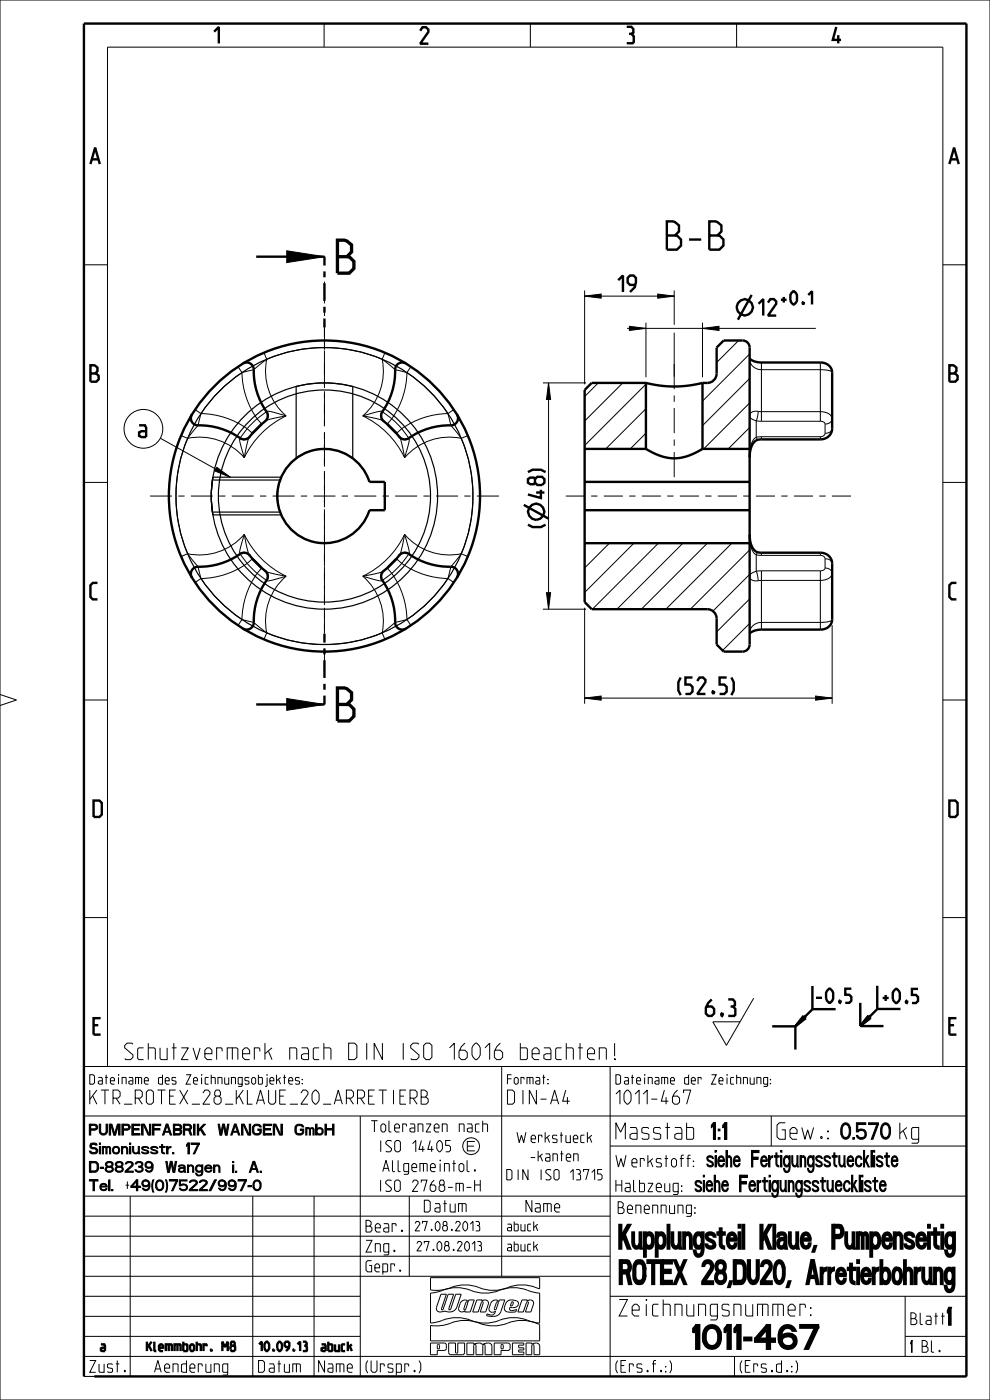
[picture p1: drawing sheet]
<svg xmlns="http://www.w3.org/2000/svg" width="210mm" height="297mm" viewBox="0 0 210 297" stroke-linecap="round" stroke-linejoin="round" font-family="sans-serif">
<path d="M60.8 53.2l8 1.3-8 1.2zM46 99.1l2.8 2.1-3.2-1.3zM60.8 148.2l8 1.2-8 1.3zM67.4 239.3a.77 .77 0 0 1 1 .2 .77 .77 0 0 1-.1 1.1 .77 .77 0 0 1-1-.1v-.2a.56 .56 0 0 0 .8 .2 .56 .56 0 0 0 0-.9 .56 .56 0 0 0-.8 .2zM69.2 239.4h1.4v.3h-1.4zM27.8 251.6h1.9v.3h-1.9zM30.4 250.4l.5-.1v.2a.55 .55 0 0 0-.5 .8 .55 .55 0 0 0 .9 .1l.2-.4h.3a.82 .82 0 0 1-1.1 .8 .82 .82 0 0 1-.3-1.4zM30.9 250.3a1.19 1.19 0 0 1 .9 1.2 1.19 1.19 0 0 1-.9 1.1l-.5-.2-.2-.3h.2a.7 .7 0 0 0 1 .1 .7 .7 0 0 0 .2-.9l-.3-.6-.4-.2zM38 247.2l.7-.1 .5 .3 .2 1.3-.3-.1-.1-1.2-.6-.1-.6 .2zM38 247.8l1.1-.1v.2h-.8l-.2 .3a.52 .52 0 0 0 .5 .4 .52 .52 0 0 0 .5-.5 .59 .59 0 0 1-.8 .6 .59 .59 0 0 1-.3-.9zM49.8 238.5h.3l.8 2.3h-.3z" fill="#000"/>
<g fill="none" stroke="#000" stroke-width=".21">
<path d="M0 0h210v297h-210zM68.8 5v5M112.5 5v5M156.3 5v5M17.8 56.2h5M60.8 53.2l8 1.3-8 1.2zM200 56.2h5M68.8 69.5v2M68.8 72.8v1.4M68.8 75.5v4.1M156.7 72.2l-4.7 4.7M159 75.1l-10 10"/>
<path d="M34 93l14.8 8.2M46 99.1l2.8 2.1-3.2-1.3zM68.8 81v1.3M68.8 83.7v4M68.8 89.1v1.3M68.8 91.8v4.1M68.8 97.2v1.4M68.8 99.9v4.1M126.9 81.2l-2.9 2.9M132.1 81.2l-8.1 8.1M137 81.5l-13 13M137 86.7l-8.5 8.5"/>
<path d="M137 91.9l-3.3 3.3M159 80.3l-10 10M159 85.5l-9.7 9.7M159 90.7l-4.5 4.5M17.8 102.3h5M68.8 105.3v1.4M68.8 108v4.1M68.8 113.5v1.3M68.8 116.2v4M124.1 115.2l-.1 .1M129.3 115.2l-5.3 5.3M134.5 115.2l-10.5 10.5"/>
<path d="M139.7 115.2l-14 14M144.9 115.2l-14 14M150.1 115.2l-14 14M155.2 115.2l-14 14M159 116.7l-12.6 12.5M200 102.3h5M68.8 121.6v1.3M68.8 124.3v4.1M68.8 129.7v1.4M68.8 132.4v2M159 121.9l-7.8 7.7M159 127.1l-7 7"/>
<path d="M159 132.2l-5.7 5.8M0 147.3l3.5 1.2-3.5 1.2M17.8 148.5h5M60.8 148.2l8 1.2-8 1.3zM200 148.5h5M17.8 194.7h5M200 194.7h5M159.9 211.8l-5.8 10-2.9-5h5.8M17.8 226.3h187.2v65.7h-187.2zM17.8 236.8h187.2M22.8 226.2v-216.2h177.2v216.2M49.8 238.5h.3l.8 2.3h-.3z"/>
<path d="M51.3 238.5h.2v2.3h-.2zM67.4 239.3a.77 .77 0 0 1 1 .2 .77 .77 0 0 1-.1 1.1 .77 .77 0 0 1-1-.1v-.2a.56 .56 0 0 0 .8 .2 .56 .56 0 0 0 0-.9 .56 .56 0 0 0-.8 .2zM68.9 238.5h.3v2.3h-.3zM69.2 239.4h1.4v.3h-1.4zM70.6 238.5h.2v2.3h-.2zM76.4 236.8v55.2M106.4 226.3v44.5M129.4 226.3v65.7M163.6 236.8v6.3M175.6 239.9h.1l-.1 .3zM17.8 253.8h187.2M17.8 258h111.6"/>
<path d="M27.6 253.8v38.2M27.8 251.6h1.9v.3h-1.9zM30.4 250.4l.5-.1v.2a.55 .55 0 0 0-.5 .8 .55 .55 0 0 0 .9 .1l.2-.4h.3a.82 .82 0 0 1-1.1 .8 .82 .82 0 0 1-.3-1.4zM30.9 250.3a1.19 1.19 0 0 1 .9 1.2 1.19 1.19 0 0 1-.9 1.1l-.5-.2-.2-.3h.2a.7 .7 0 0 0 1 .1 .7 .7 0 0 0 .2-.9l-.3-.6-.4-.2zM38 247.2l.7-.1 .5 .3 .2 1.3-.3-.1-.1-1.2-.6-.1-.6 .2zM38 247.8l1.1-.1v.2h-.8l-.2 .3a.52 .52 0 0 0 .5 .4 .52 .52 0 0 0 .5-.5 .59 .59 0 0 1-.8 .6 .59 .59 0 0 1-.3-.9zM53.6 253.8v38.2M66.6 253.8v38.2M80.8 242v2.4M83 242.1l-.1-.1h-.7l-.4 .3v.3l1.2 1.1v.3l-.3 .4h-.7l-.2-.2M84.1 242h.5l.3 .3v1.7l-.3 .4h-.5l-.4-.4v-1.7zM86.8 253.8v17"/>
<path d="M87.5 242.6l.7-.6v2.4M89.4 242l-.5 1.8h1.2M89.7 243.2v1.2M91.3 242l-.5 1.8h1.2M91.6 243.2v1.2M93.2 242h.1l.5 .6v1.1l-.5 .7h-.1l-.6-.7v-1.1zM95.6 242h-1.1v1h.7l.4 .3v.7l-.4 .4h-.7M99.1 243.2h1.4M100.7 242.2h-1.6v2h1.6M129.4 243.1h75.6M141 251v1.6l.2 .2h.9v-1.8M142.4 246.1l.4-.3h.3l.4 .3v1.1l-.4 .4h-.3l-.4-.4z"/>
<path d="M143.9 252.8h-.9l-.2-.2v-1.4l.2-.2h.9v2.2l-.2 .2h-.9M144.2 245.8h.8M144.6 252.6h.1l-.1 .2zM144.6 251.6h.1l-.1 .1zM145 245.1h-.3l-.2 .1v2.4M145.6 245.8h.9M146.5 245.1h-.4l-.2 .1v2.4M147.1 247.4h.1l-.1 .2zM147.1 246.3h.1l-.1 .2zM175.6 241.4h.1l-.1 .3zM17.8 262.3h111.6M17.8 266.5h111.6"/>
<path d="M17.8 270.8h111.6M17.8 275h58.6M17.8 279.3h58.6M91.3 271h23.2v2.4a8.8 8.8 0 0 0-7.6 0 8.6 8.6 0 0 1-6-.5 9.3 9.3 0 0 0-6.5 .6l-1.8 .3-1.3-.1zM91.3 274.3l1.1-.1a12 12 0 0 1 6-.9l.7 .2a8.8 8.8 0 0 0 7.6 0 8.9 8.9 0 0 1 6.2 .6l1.6 .2v6.4l-1.1-.2a12 12 0 0 0-6-.8l-.7 .1a8.8 8.8 0 0 1-7.6 0 8.9 8.9 0 0 0-6.2 .6l-1.6 .3zM93.5 274.6h1.2l-1.1 3.1 .2 .2 .2-.1 1.1-3.2h1.1l-1 3 .1 .3 .3-.2 1.1-3.1h1.1l-.9 2.7a1.77 1.77 0 0 1-2.5 .8 1.18 1.18 0 0 1-1.8-.5zM97.8 276.2a.95 .95 0 0 1 1.5-.1l.2-.3h1.1l-.9 2.5h-1.1l.1-.2a.79 .79 0 0 1-.9 .2 .79 .79 0 0 1-.5-.8zM98.9 276.2l.3 .2-.4 1.3-.3 .2-.1-.3zM101.1 275.8h1.2l-.1 .2a.78 .78 0 0 1 .9-.2 .78 .78 0 0 1 .5 .8l-.6 1.7h-1.1l.6-1.9-.2-.2-.2 .1-.7 2h-1.1zM102.5 276.4h.1M104.3 276.2a.95 .95 0 0 1 1.5-.1l.1-.3h1.2l-.8 2.4a2.09 2.09 0 0 1-2.7 1l-.4-.1 .1-.4a1.07 1.07 0 0 0 1.8-.5 .79 .79 0 0 1-.9 .2 .79 .79 0 0 1-.5-.9zM105.4 276.2l.3 .2-.4 1.3-.3 .2-.1-.3z"/>
<path d="M107.4 276.3a1.88 1.88 0 0 1 2.5 0 1.03 1.03 0 0 1-1.4 1.1h-.4v.1a.58 .58 0 0 0 .3 .6 .58 .58 0 0 0 .7-.1l.5-.2-.2 .5a2.56 2.56 0 0 1-2.3-.3l-.1-.7zM108.6 276.2l.3 .1-.1 .5-.5 .2zM110.7 275.8h1.2l-.1 .2a.78 .78 0 0 1 .9-.2 .78 .78 0 0 1 .5 .8l-.6 1.7h-1.2l.7-1.9-.2-.2-.2 .1-.7 2h-1.2zM129.4 275h75.6M192 275v12.8M199.7 279.2h.7M17.8 283.5h58.6M17.8 287.8h187.2M91.3 284.9l3.1 .1 .3 .4-.1 .9-.4 .2h-1.4v.9h-1.5zM91.3 281.2a8.9 8.9 0 0 0 5-.8 8.6 8.6 0 0 1 6.1 .6 8.6 8.6 0 0 0 6-.6 8.8 8.8 0 0 1 6.1 .6v3.5h-23.2zM92.8 285.3l.4 .1v.5a.24 .24 0 0 1-.2 .3 .24 .24 0 0 1-.2-.3zM95.2 284.9h1.4v2a.24 .24 0 0 0 .3 .2 .24 .24 0 0 0 .2-.2v-2h1.5v2l-.1 .3-.4 .2-2.7-.1-.2-.4z"/>
<path d="M99 284.9h1.5v.3a1.61 1.61 0 0 1 1.8 0l1-.3a.79 .79 0 0 1 1 .7v1.8h-1.4v-1.9a.24 .24 0 0 0-.2-.3 .24 .24 0 0 0-.3 .3v1.9h-1.4v-1.9a.24 .24 0 0 0-.3-.3 .24 .24 0 0 0-.2 .3v1.9h-1.5zM104.8 284.9l3.2 .1 .2 .4-.1 .9-.4 .2h-1.4v.9h-1.5zM106.4 285.3l.3 .1 .1 .5-.2 .3-.3-.3zM108.7 284.9h2.4v.5h-1.1v.5h1.1v.5h-1.1v.4h1.1v.6h-2.4zM111.6 284.9h1.2v.2l.6-.2a.77 .77 0 0 1 1.1 .7v1.8h-1.2v-1.9l-.3-.3-.2 .3v1.9h-1.2zM155.8 287.8v4.2M192 283.5h13M199.2 286.5l.2 .1v.2l-.2-.2z"/>
<circle cx="30.4" cy="91" r="4.1"/>
<circle cx="99.9" cy="243.2" r="1.79"/>
</g>
<path d="M71.6 54.5h2l1-1v-1.5l-1-.9-.5-.1h-1.5v7h2.5l1-1v-1.5l-1-1h-.5M71.6 149.4h2l1-1v-1.5l-1-.8-.5-.2h-1.5v7h2.5l1-1v-1.5l-1-1h-.5" fill="none" stroke="#000" stroke-width=".7" stroke-linecap="butt"/>
<g fill="none" stroke="#000" stroke-width=".51">
<path d="M54.3 54.5h14.5v1.8M68.8 57.6v1.2M68.8 60.1v3.7M68.8 65.1v1.2M68.8 67.6v1.9M159 76.1a3.6 3.6 0 0 0 2.5 .8h12.5a2.31 2.31 0 0 1 2.5 2.1M62 97.9a10 10 0 0 1 16.4 4.3h3.2v6h-3.2a10 10 0 0 1-14.9 5.5 10 10 0 0 1-1.5-15.8zM124 95.2h13M137 81.2h-11.5l-1.5 1.5v45l1.5 1.5h24.5a2 2 0 0 1 2 2v5.5l1.5 1.5h4a1.5 1.5 0 0 0 1.5-1.5v-63a1.5 1.5 0 0 0-1.5-1.5h-4l-1.5 1.5v5.5a2 2 0 0 1-2 2h-1M137 81.2a24 24 0 0 0 12 0M137 95.2a10 10 0 0 0 12 0M137 81.2v14"/>
<path d="M149 81.2v14M149 95.2h10M176.5 90.9a2.39 2.39 0 0 1-2.5 2.3h-12.5a2.36 2.36 0 0 0-2.4 2.5l-.1 1.3M124 115.2h35M124 108.2h35M124 102.2h35M159 113.4a3.6 3.6 0 0 0 1.7 3.8l13.3 .1a2.39 2.39 0 0 1 2.5 2.2M68.8 134.4v1.9M68.8 137.6v1.2M176.5 131.4a2.31 2.31 0 0 1-2.5 2.2h-12.5a3.6 3.6 0 0 0-2.5 .8M68.8 147.6v1.8h-14.5M68.8 140.1v3.7"/>
<path d="M68.8 145.1v1.2M163.8 217.7h4.9M168.7 217.7v5M170.4 215.5l.5 .5-2.2 1.7M170.4 215.5l-1.7 2.2M170.6 215.6l-1.9 2.1M170.8 215.9l-2.1 1.8M172.3 214.1l-3.6 3.6M182.5 212.7v5M182.5 217.7h4.9M184.2 215.4l.5 .6-2.2 1.7M184.2 215.5l-1.7 2.2"/>
<path d="M184.3 215.6l-1.8 2.1M184.6 215.8l-2.1 1.9M186.1 214.1l-3.6 3.6M17.8 292v-287h187.2v287h-185"/>
</g>
<path d="M51.4 238.5v2.3M69.1 238.5v2.3M70.7 238.5v2.3" fill="none" stroke="#000" stroke-width=".29"/>
<g fill="none" stroke="#000" stroke-width=".25">
<path d="M44.8 105.2l.2 2.8M45 108l.2 1.2zM45 102.4l-.2 2.8M45.2 101.2l-.2 1.2zM45.2 109.2h14.5M45.2 101.2h14.5M58.9 104.3v1.8M58.9 106.1h.1M58.9 104.3h.1M58.9 106.2l.3 1.7M59.2 102.5l-.3 1.8M59.2 107.9l.5 1.3z"/>
<path d="M59.7 101.2l-.5 1.3z"/>
<circle cx="68.8" cy="105.2" r="31.5"/>
<circle cx="68.8" cy="105.2" r="24"/>
<circle cx="68.8" cy="105.2" r="22.5"/>
</g>
<!-- layer: BEZUGSACHSEN -->
<g fill="none" stroke="#000" stroke-width=".21">
<path d="M68.8 59.7v4.7M68.8 65.7v1.3M68.8 68.4v4.6M68.8 74.4v1.3M68.8 77v4.7M143 77.2v5.4M68.8 83v1.3M68.8 85.7v4.6M68.8 91.7v1.3M68.8 94.3v4.7M143 83.9v1.3M143 86.6v5.3"/>
<path d="M143 93.2v1.4M143 95.9v5.3M31.8 105.2h4.7M37.8 105.2h1.4M40.5 105.2h4.6M46.5 105.2h1.3M49.2 105.2h4.6M55.2 105.2h1.3M57.8 105.2h4.7M63.8 105.2h1.4M66.5 105.2h4.7M68.8 100.3v1.4"/>
<path d="M68.8 103v4.6M68.8 109v1.3M68.8 111.6v4.7M68.8 117.6v1.4M72.5 105.2h1.3M75.2 105.2h4.6M81.2 105.2h1.3M83.8 105.2h4.7M89.8 105.2h1.4M92.5 105.2h4.7M98.5 105.2h1.3M101.2 105.2h4.6"/>
<path d="M68.8 120.3v4.6M68.8 126.3v1.3M68.8 128.9v4.7M68.8 134.9v1.4M68.8 137.6v4.6"/>
</g>
<path d="M62.8 97.2v-15.2a24 24 0 0 1 12 0v15.2a10 10 0 0 0-12 0" fill="none" stroke="#000" stroke-width=".25"/>
<!-- layer: BOHRUNGEN -->
<path d="M45.1 101.8h14.3a10 10 0 0 0 0 6.8h-14.3a24 24 0 0 1 0-6.8z" fill="none" stroke="#000" stroke-width=".25"/>
<!-- layer: RUNDUNGEN -->
<g fill="none" stroke="#000" stroke-width=".21">
<path d="M50.5 77.8l.8 1.2M51.3 79a17.5 17.5 0 0 0 3.2 9.8M51.3 79a31.5 31.5 0 0 0-8.7 8.7M56 74.8l.6 1.4M56.6 76.2a12.5 12.5 0 0 0 4.1 12M56.6 76.2a31.5 31.5 0 0 1 24.5 0M56.6 76.2l-2.8 2.2-2.5 .6M81.1 76.2l2.7 2.2 2.5 .6M81.1 76.2a12.5 12.5 0 0 1-4.1 12M81.6 74.8l-.5 1.4M86.3 79a31.5 31.5 0 0 1 8.7 8.7M86.3 79a17.5 17.5 0 0 1-3.2 9.8"/>
<path d="M87.2 77.8l-.9 1.2M159 76.2a2.4 2.4 0 0 0 2.5 2.2h12.5a2.89 2.89 0 0 1 2.5 .6M161.5 76.9v12.5M174 76.9v12.5M38.4 92.4l1.4 .6M39.8 93a12.5 12.5 0 0 1 12 4.1M39.8 93a31.5 31.5 0 0 0 0 24.5M41.4 86.9l1.2 .8M42.6 87.7a17.5 17.5 0 0 1 9.8 3.2M42.6 87.7l-.6 2.5-2.2 2.8M50.9 93h.1M50.9 93v1l.9 3.1"/>
<path d="M50.9 93l.2 .2a1.46 1.46 0 0 0 1.8-.4l-.5 1.2-.6 3.1M52.4 90.9l-1.5 2.1M52.4 90.9l1.2 1M54.5 88.8l-2.1 2.1M54.5 88.8l1 1.2M56.6 87.3a1.48 1.48 0 0 1-.2 2l1.3-.5 3-.6M56.6 87.3l-2.1 1.5M56.6 87.3h.9l3.2 .9M60.7 88.2a18.9 18.9 0 0 0-8.9 8.9M77 88.2a18.8 18.8 0 0 1 8.8 8.9M81 87.3l-.1 .2a1.46 1.46 0 0 0 .4 1.8l-1.3-.5-3-.6M81 87.3h.1"/>
<path d="M81 87.3l2.1 1.5M81 87.3h-.9l-3.1 .9M83.1 88.8l2.1 2.1M83.1 88.8l-1 1.2M85.2 90.9l1.6 2.3-1 3.9M85.2 90.9l-1.1 1M86.8 93l-.3 .2a1.46 1.46 0 0 1-1.7-.4l.4 1.3 .6 3M86.8 93h.1M95 87.7l.6 2.5 2.2 2.8M95 87.7a17.5 17.5 0 0 0-9.8 3.2M96.3 86.9l-1.3 .8M97.8 93a31.5 31.5 0 0 1 0 24.5"/>
<path d="M97.8 93a12.5 12.5 0 0 0-12 4.1M99.2 92.4l-1.4 .6M160.4 89.3l1.1 .1M160.4 92.8l.3 .5M160.4 89.3v3.5M160.4 92.8a4.5 4.5 0 0 0-1.4 3.7v.5M160.8 87.3h13.2a2.09 2.09 0 0 1 2.5 1.7l-.1 .3a1.55 1.55 0 0 1-1.4 .7M160.8 87.3l-.4 2M160.8 87.3a1.24 1.24 0 0 0-1.8 1l.4 .5 1 .5M161.5 92.6l-1.1 .2M161.5 92.6v.6M161.5 92.6h12.5"/>
<path d="M161.5 89.4h12.5M174 89.4l.7 .1 .3 .5M174 92.6v.6M175 91.9l-.3 .5-.7 .2M175 90v1.9M176.5 90.9l-.4 .7-1.1 .3M39.8 117.5l2.2 2.7 .6 2.5M39.8 117.5l-1.4 .6M50.9 117.4l1.5 2.1M50.9 117.4h.1M51.8 113.4l-.9 3.1v.9M51.8 113.4a12.5 12.5 0 0 1-12 4.1"/>
<path d="M51.8 113.4l.6 2.9 .5 1.4a1.47 1.47 0 0 0-2-.3M51.8 113.4a18.8 18.8 0 0 0 8.9 8.8M52.4 119.5a17.5 17.5 0 0 1-9.8 3.2M52.4 119.5l2.1 2.1M53.6 118.5l-1.2 1M84.1 118.5l1.1 1M85.2 119.5l-2.1 2.1M85.2 119.5a17.5 17.5 0 0 0 9.8 3.2M85.8 113.4a18.8 18.8 0 0 1-8.8 8.8M85.8 113.4l-.6 3-.4 1.3a1.48 1.48 0 0 1 2-.3M85.8 113.4l.9 3.1 .1 .9M85.8 113.4a12.5 12.5 0 0 0 12 4.1"/>
<path d="M86.8 117.4l-1.6 2.1M97.8 117.5l1.4 .6M97.8 117.5l-2.2 2.7-.6 2.5M159 113.4v.5a5.1 5.1 0 0 0 1.3 3.7l.1 .1M160.4 117.7l1.1 .1M160.4 117.7v3.5M160.7 117.2l-.3 .5M161.5 117.8h12.5M161.5 117.3v.5M174 117.8l.7 .2 .3 .5M174 117.3v.5M175 118.5l1.1 .3 .4 .7"/>
<path d="M175 118.5v2M42.6 122.7a31.5 31.5 0 0 0 8.7 8.7M42.6 122.7l-1.2 .9M51.3 131.4l-.8 1.3M51.3 131.4l2.5 .6 2.8 2.3M54.5 121.6a17.5 17.5 0 0 0-3.2 9.8M54.5 121.6l2.1 1.6M55.5 120.5l-1 1.1M56.6 134.3l-.6 1.3M56.6 134.3a31.5 31.5 0 0 0 24.5 0M60.7 122.2l-3.1-.6-1.2-.4a1.48 1.48 0 0 1 .2 2M60.7 122.2l-3.2 .9-.9 .1"/>
<path d="M60.7 122.2a12.5 12.5 0 0 0-4.1 12.1M77 122.2l2.9-.6 1.4-.4a1.47 1.47 0 0 0-.3 2M77 122.2a12.5 12.5 0 0 1 4.1 12.1M77 122.2l3.1 .9 .9 .1M81 123.2h.1M81.1 134.3l.5 1.3M82.1 120.5l1 1.1M83.1 121.6a17.5 17.5 0 0 1 3.2 9.8M83.1 121.6l-2.1 1.6M86.3 131.4l-2.5 .6-2.7 2.3M86.3 131.4l.9 1.3M95 122.7l1.3 .9"/>
<path d="M95 122.7a31.5 31.5 0 0 1-8.7 8.7M160.4 121.2l.4 2M160.4 121.2a1.3 1.3 0 0 0-1.3 1.4l.6 .5 1.1 .1M161.5 121.1l-1.1 .1M161.5 121.1h12.5M161.5 121.1v12.5M174 121.1v12.5M175 120.5a1.21 1.21 0 0 1 1.5 1 1.21 1.21 0 0 1-1.1 1.4l-1.4 .2-13.2 .1M175 120.5l-.3 .4-.7 .2M176.5 131.4a2.89 2.89 0 0 1-2.5 .6h-12.5a2.4 2.4 0 0 0-2.5 2.3"/>
</g>
<g fill="none" stroke="#000" stroke-width=".51">
<path d="M51.5 77.1a1.5 1.5 0 0 1 2.3 1.3 15.7 15.7 0 0 0 2.9 9.3 1.5 1.5 0 0 1-.5 1.7M86.1 77.1a1.5 1.5 0 0 0-2.3 1.3 15.7 15.7 0 0 1-2.9 9.3 1.5 1.5 0 0 0 .5 1.7M176.5 79v11.9M40.7 88a1.5 1.5 0 0 0 1.3 2.2 15.7 15.7 0 0 1 9.3 2.9 1.5 1.5 0 0 0 1.7-.5M55.5 90l-1.9 1.9M56.4 89.3l-2.1 1.9-1.4 1.6M81.3 89.3l2.1 1.9 1.4 1.6M82.1 90l2 1.9M96.9 88a1.5 1.5 0 0 1-1.3 2.2 15.7 15.7 0 0 0-9.3 2.9 1.5 1.5 0 0 1-1.6-.5M160.7 93.3h.1M52.9 117.7l1.9 2.1 1.6 1.4M53 117.8a1.5 1.5 0 0 0-2.1-.3 15.6 15.6 0 0 1-9.3 2.8 1.5 1.5 0 0 0-.9 2.2"/>
<path d="M53.6 118.5l1.9 2M84.1 118.5l-2 2M84.7 117.8a1.5 1.5 0 0 1 2-.3 15.6 15.6 0 0 0 9.3 2.8 1.5 1.5 0 0 1 .9 2.2M84.8 117.7l-1.9 2.1-1.6 1.4M160.7 117.2h.1M176.5 119.5v11.9M56.2 121.1a1.5 1.5 0 0 1 .3 2 15.6 15.6 0 0 0-2.7 9.3 1.5 1.5 0 0 1-2.3 .9M81.4 121.1a1.5 1.5 0 0 0-.3 2 15.6 15.6 0 0 1 2.8 9.3 1.5 1.5 0 0 0 2.2 .9"/>
<circle cx="68.8" cy="105.2" r="33"/>
</g>
<!-- layer: TEIL_STARTBEZUEGE -->
<g fill="none" stroke="#000" stroke-width=".21">
<path d="M120 105.2h4.1M125.4 105.2h1.3M128.1 105.2h4M133.5 105.2h1.3M136.1 105.2h4.1M141.5 105.2h1.4M144.2 105.2h4.1M149.6 105.2h1.3M152.3 105.2h4M157.7 105.2h1.3M160.3 105.2h4.1M165.7 105.2h1.4"/>
<path d="M168.4 105.2h4.1M173.8 105.2h1.3M176.5 105.2h4"/>
</g>
<!-- layer: ZEICHNUNGSBEMASSUNGEN -->
<path d="M124 62.8l3.5-.4v.9zM133.5 69.2l3.5 .5-3.5 .4zM139.5 62.4l3.5 .4-3.5 .5zM149 69.7l3.5-.5v.9zM116.4 81.2l.4 3.5h-.9zM115.9 125.7h.9l-.4 3.5zM124 148.1l3.5-.4v.8zM173 147.7l3.5 .4-3.5 .4z" fill="#000"/>
<g fill="none" stroke="#000" stroke-width=".21">
<path d="M124 62.8l3.5-.4v.9zM124 61.6v19.9M124 62.8h19M133 69.7h40.1M133.5 69.2l3.5 .5-3.5 .4zM137 68.5v11.5M139.5 62.4l3.5 .4-3.5 .5zM143 61.6v7.3M143 70.6v9.3M149 69.7l3.5-.5v.9zM149 68.5v11.5M115.2 81.2h9.1"/>
<path d="M116.4 81.2l.4 3.5h-.9zM116.4 81.2v48M115.2 129.2h9.1M115.9 125.7h.9l-.4 3.5zM124 128.9v20.4M176.5 132.6v16.7M124 148.1l3.5-.4v.8zM124 148.1h52.5M173 147.7l3.5 .4-3.5 .4z"/>
</g>
<g fill="none" stroke="#000" stroke-width=".51">
<path d="M159.4 62.6l-2.9 5.2M111.1 107.1l5.3 2.9M112 111.3l1 .5h1.7l1-.5"/>
<circle cx="158" cy="65.2" r="1.72"/>
<circle cx="113.7" cy="108.6" r="1.72"/>
</g>
<text font-size="7.8" x="140.3" y="53">B-B</text>
<g font-size="6.5">
<text x="112.1" y="264.9">Kupplungsteil Klaue, Pumpensei</text>
<text x="117.1" y="272.4">ROTEX 28,DU20, Arretierbohrun</text>
<text x="138.4" y="286.1">1011-467</text>
</g>
<g font-size="4.6">
<text x="131.1" y="61.9">19</text>
<text x="160.9" y="67">12</text>
<text x="28.8" y="92.7">a</text>
<text x="115.5" y="105.6" transform="rotate(-90 115.5 105.6)">48)</text>
<text x="143.9" y="147.2">(52.5)</text>
<text x="25.8" y="224.8">Schutzvermerk nach DIN ISO 16016 beachten!</text>
<text x="130.6" y="241.7">Masstab</text>
<text x="150.9" y="241.7">1:1</text>
<text x="164.8" y="241.7">Gew.:</text>
<text x="178.3" y="241.7">0.570</text>
<text x="190.9" y="241.7">kg</text>
<text x="149.9" y="247.6">siehe Fertigungsstueckliste</text>
<text x="147.4" y="252.8">siehe Fertigungsstueckliste</text>
<text x="130.7" y="279.2">Zeichnungsnummer:</text>
<text x="201.1" y="281">1</text>
</g>
<g font-size="4.5">
<text x="45.4" y="9.2">1</text>
<text x="89.1" y="9.3">2</text>
<text x="132.9" y="9.2">3</text>
<text x="176.6" y="9.2">4</text>
<text x="19.2" y="34.8">A</text>
<text x="201.4" y="34.8">A</text>
<text x="19.2" y="81">B</text>
<text x="201.4" y="81">B</text>
<text x="19.2" y="127.2">C</text>
<text x="201.4" y="127.2">C</text>
<text x="19.2" y="173.3">D</text>
<text x="201.4" y="173.3">D</text>
<text x="149.7" y="215.5">6,3</text>
<text x="19.2" y="219.5">E</text>
<text x="201.4" y="219.5">E</text>
</g>
<g font-size="3.9">
<text x="172.5" y="212.7">-0,5</text>
<text x="186.7" y="212.8">+0,5</text>
<text x="19" y="234.3">KTR_ROTEX_28_KLAUE_20_ARRETIERB</text>
<text x="107.6" y="234.3">DIN-A4</text>
<text x="130.6" y="234.3">1011-467</text>
</g>
<text font-size="3.6" x="165.7" y="64.6">+0.1</text>
<g font-size="3.3">
<text x="130.6" y="247.6">Werkstoff:</text>
<text x="90" y="257.1">Datum</text>
<text x="111.5" y="257.1">Name</text>
<text x="130.6" y="252.8">Halbzeug:</text>
<text x="130.6" y="257.4">Benennung:</text>
<text x="77.6" y="261.4">Bear.</text>
<text x="77.6" y="265.6">Zng.</text>
<text x="193.2" y="281">Blatt</text>
<text x="193.2" y="286.9">1Bl.</text>
<text x="19" y="291.1">Zust.</text>
<text x="32.7" y="291.1">Aenderung</text>
<text x="54.8" y="291.1">Datum</text>
<text x="67.6" y="291.1">Name</text>
<text x="77.6" y="291.1">(Urspr.)</text>
<text x="130.6" y="291.1">(Ers.f.:)</text>
<text x="157" y="291.1">(Ers.d.:)</text>
</g>
<g font-size="3.1">
<text x="77.4" y="240.2">Toleranzen nach</text>
<text x="79.3" y="248.6">Allgemeintol.</text>
<text x="80.2" y="252.8">ISO 2768-m-H</text>
<text x="77.6" y="269.8">Gepr.</text>
</g>
<g font-size="3">
<text x="19" y="240.8">PUMPENFABRIK</text>
<text x="19" y="244.8">Simoniusstr.</text>
<text x="52.3" y="240.8">WANGEN</text>
<text x="19" y="248.7">D-88239</text>
<text x="39.5" y="248.7">Wangen</text>
<text x="19" y="252.6">Tel.</text>
<text x="31.8" y="252.6">+49(0)7522/997-0</text>
</g>
<g font-size="2.9">
<text x="109.3" y="242.4">Werkstueck</text>
<text x="106.8" y="250.3">DIN ISO 13715</text>
<text x="111.9" y="246.4">-kanten</text>
</g>
<g font-size="2.6">
<text x="19" y="230">Dateiname des Zeichnungsobjektes:</text>
<text x="107.6" y="230">Format:</text>
<text x="130.6" y="230">Dateiname der Zeichnung:</text>
<text x="88" y="261.1">27.08.2013</text>
<text x="107.6" y="261.1">abuck</text>
<text x="88" y="265.4">27.08.2013</text>
<text x="107.6" y="265.4">abuck</text>
<text x="21.2" y="286.6">a</text>
<text x="30.5" y="286.6">Klemmbohr. M8</text>
<text x="53.9" y="286.6">10.09.13</text>
<text x="67.6" y="286.6">abuck</text>
</g>
</svg>
